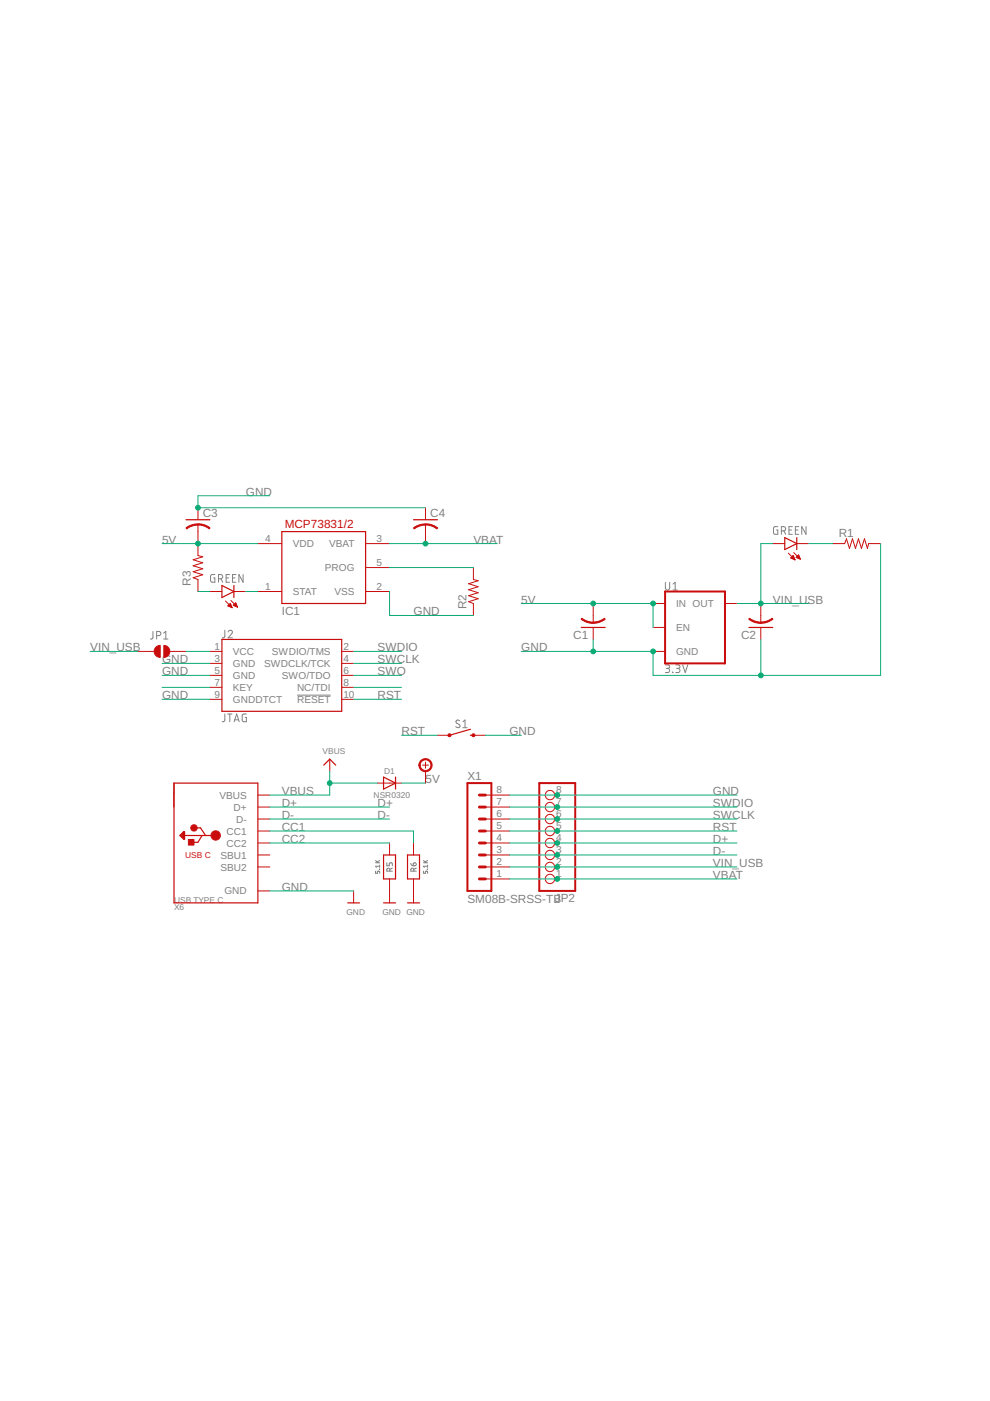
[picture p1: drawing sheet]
<svg xmlns="http://www.w3.org/2000/svg" width="210mm" height="297mm" viewBox="0 0 210 297" stroke-linecap="round" stroke-linejoin="round" font-family="sans-serif">
<g fill="none" stroke="#808080" stroke-width=".21">
<path d="M164.9 111.7h-.7l-.2 .2v1l.2 .4h.7v-.9h-.3M165.7 112.6h.4a.46 .46 0 0 0 .5-.5 .46 .46 0 0 0-.5-.4h-.4v1.6M166.2 112.6l.4 .7M167.3 112.4h.5M168 111.7h-.7v1.6h.7M168.6 112.4h.6M169.4 111.7h-.8v1.6h.8M170.9 111.7v1.6l-.9-1.6v1.6M32.4 133.9v1.4l-.5 .2M33.2 134.8h.5a.44 .44 0 0 0 .4-.5 .44 .44 0 0 0-.4-.4h-.5v1.6M34.7 135.5h.9M34.7 134.2l.5-.3v1.6"/>
<path d="M45.6 121.8h-.7l-.2 .2v1.3l.9 .1v-.9h-.3M46.3 122.7h.5a.46 .46 0 0 0 .4-.4 .46 .46 0 0 0-.4-.5h-.5v1.6M46.9 122.7l.3 .7M47.7 133.6l-.1 1.4-.5 .2M47.9 122.5h.6M48.4 134a.45 .45 0 0 1 .6-.4 .45 .45 0 0 1 .1 .7l-.7 .9h.9M48.7 121.8h-.8v1.6h.8M49.3 122.5h.5M50 121.8h-.7v1.6h.7M51.5 121.8v1.6l-.8-1.6v1.6M141.1 123.5v1.1a.46 .46 0 0 0 .4 .5 .46 .46 0 0 0 .5-.5v-1.1M142.7 123.8l.5-.3v1.6"/>
<path d="M142.7 125.1h.9M47.7 151.4l-.1 1.4-.5 .2M48.3 151.4h.9M48.7 151.4v1.6M49.6 153l.6-1.6 .5 1.6M49.8 152.6h.8M52.2 151.4h-.5l-.3 .2v1.1l.2 .3h.6v-.9h-.2M63 147.4h7.1M97.5 152.8l-.5-.1-.3 .3 .1 .2 .5 .4a.38 .38 0 0 1 .2 .5 .38 .38 0 0 1-.5 .2l-.4-.2M98.1 153l.5-.3v1.6M98.1 154.3h.9M141.1 141h.5a.37 .37 0 0 1 .4 .3 .37 .37 0 0 1-.4 .4h-.3"/>
<path d="M141.5 141.7a.44 .44 0 0 1 .5 .5 .44 .44 0 0 1-.5 .4h-.4M142.6 142.5l.1 .1zM143.3 141h.5a.37 .37 0 0 1 .4 .3 .37 .37 0 0 1-.4 .4h-.4M143.7 141.7a.44 .44 0 0 1 .5 .5 .44 .44 0 0 1-.5 .4h-.4M144.7 141l.6 1.6 .5-1.6M79.6 184.7v.5h.4v-.4l.2-.1 .3 .1v.4M79.6 182.9h.9M79.6 182.5l.6 .4M80.5 184.3h.1M80.5 183.4v.5M80.5 183.7h-.9l.2 .2M80.5 182.5l-.5 .2"/>
<path d="M82 182.9v.7h.5v-.4a.34 .34 0 0 1 .4-.3 .34 .34 0 0 1 .3 .3v.4M82.7 184.7l-.2-.6h-.2l-.3 .1v.5h1.2M83.2 184l-.5 .3M87.1 183l.1 .4 .4 .2M87.7 183a.33 .33 0 0 1 .5 .1 .33 .33 0 0 1-.3 .5h-.3zM87.7 184.7l-.1-.6h-.2l-.3 .1v.5h1.2M88.3 184l-.6 .3M89.8 184.7v.5h.4v-.4l.2-.1 .2 .1 .1 .4M89.8 182.9h.9M89.8 182.5l.5 .4M90.6 184.3h.1M90.7 183.7h-.9l.2 .2"/>
<path d="M90.7 183.4v.5M90.7 184.3h.1M90.7 182.5l-.6 .2"/>
</g>
<g fill="none" stroke="#c90d0c" stroke-width=".25">
<path d="M39.4 110.2h5.1M59.8 112.7h17.7v15.3h-17.7zM87.7 110.2h5.1M166.4 114l2.5 1.3-2.5 1.2zM168.9 114v2.5M47.1 124.1l2.5 1.3-2.5 1.3zM47.1 135.6h25.4v15.2h-25.4zM49.6 124.1v2.6M123.2 133h5.1M158.8 133h5.1M99.7 155.9h.7M99.7 154.6l-4.4 1.3"/>
<path d="M36.9 166v5.1M36.9 166h17.8v25.4h-17.8zM38.3 177.1l.4-.4v.8l-.2-.4M38.9 176.3h.2v1.6h-.2l-.8-.8zM38.9 176.3v1.4M39.1 177.1h6.6M41.5 175.5h1l1.1 1.6M42.8 177.1l-.8 1.5h-1.2M68.6 162.2l1.3-1.2 1.3 1.2M81.3 164.8l2.6 1.2-2.6 1.3zM83.9 164.8v2.5M73.7 191.4h2.5"/>
<path d="M81.3 191.4h2.6M81.3 181.3h2.6v5.1h-2.6zM86.4 191.4h2.5M86.4 181.3h2.5v5.1h-2.5z"/>
</g>
<g fill="#c90d0c" stroke="#c90d0c" stroke-width=".21">
<path d="M89.2 161.3a1.4 1.4 0 0 1 2.2 .2 1.4 1.4 0 0 1-.8 2.1 1.4 1.4 0 0 1-1.8-1.4h.3a1.15 1.15 0 0 1 1.6-1 1.15 1.15 0 0 1 .3 1.9 1.15 1.15 0 0 1-1.9-.6v-.3h-.3z" fill-rule="evenodd"/>
<path d="M123.4 131.1l1.3 .7 1.1 .1v.3l-1.4-.2-1.2-.7z" fill-rule="evenodd"/>
<path d="M125.8 131.9l1-.1 1.4-.7 .1 .2-.7 .4-1 .4h-.8z" fill-rule="evenodd"/>
<path d="M158.9 131.1l1.4 .7 1 .1v.3l-1.3-.2-1.3-.7z" fill-rule="evenodd"/>
<path d="M161.3 131.9l1-.1 1.4-.7 .2 .2-.7 .4-1.1 .4h-.8z" fill-rule="evenodd"/>
<path d="M42 111.1l1.3 .2 1.2 .6-.1 .2-.9-.5-1.5-.3z" fill-rule="evenodd"/>
<path d="M39.4 111.9l1.2-.6 1.4-.2v.2l-1 .2-1.4 .6z" fill-rule="evenodd"/>
<path d="M90.2 111.1l1.4 .2 1.2 .6-.2 .2-1.4-.7-1-.1z" fill-rule="evenodd"/>
<path d="M87.7 111.9l1.2-.6 1.3-.2v.2l-1 .2-1.4 .6z" fill-rule="evenodd"/>
<path d="M34.7 136.8a1.27 1.27 0 0 1 1.3 1.3 1.27 1.27 0 0 1-1.3 1.3z" fill-rule="evenodd"/>
<path d="M33 137.3l.5-.4 .5-.1v2.6a1.26 1.26 0 0 1-1.2-.8 1.26 1.26 0 0 1 .2-1.3z" fill-rule="evenodd"/>
<circle cx="45.7" cy="177.1" r="1"/>
<circle cx="41.1" cy="175.5" r=".7"/>
<circle cx="95.3" cy="155.9" r=".33"/>
<circle cx="100.4" cy="155.9" r=".33"/>
</g>
<path d="M39.9 178h1.2v1.2h-1.2z" fill="#c90d0c" stroke="#c90d0c" stroke-width=".21"/>
<g fill="none" stroke="#c90d0c" stroke-width=".21">
<path d="M42 107.7v2.5M42 111.2v6.6l1 .2-2 .7 2 .6-2 .7 2 .6-2 .6 2 .7-2 .6 1 .4v2.5M54.7 115.3h5.1M77.5 115.3h5.1M90.2 107.7v2.5M90.2 111.2v4.1M163.9 115.3h2.5M167.2 117.3l1.4 1.4M167.7 118.3l.5-.5 .4 .9zM167.7 118.3h.7M167.8 118.2h.6M167.9 118.1h.4"/>
<path d="M168 118.4h.5M168 118h.3M168.1 117.8h.1M168.3 118.6h.2M168.3 117.2l1.4 1.4M168.8 118.2l.5-.5 .4 .9zM168.9 118.2h.6M168.9 118.1h.6M168.9 115.3h2.6M169 118h.4M169.1 118.3h.5M169.1 117.8h.3"/>
<path d="M169.3 117.7h.1M169.4 118.4h.3M176.6 115.3h2.5l.4-1.1 .6 2.1 .6-2.1 .7 2.1 .6-2.1 .6 2.1 .7-2.1 .6 2.1 .3-1h2.5M29.3 138.1h3.4M36 138.1h3.4M44.5 138.1h2.6M44.5 125.4h2.6M47.8 127.4l1.4 1.4M48.3 128.5l.9 .3M48.3 128.5h.7M48.5 128.3h.5M48.6 128.6h.5"/>
<path d="M48.6 128.2h.3M48.7 128.1h.2M48.8 128h.1M48.8 128l-.5 .5M48.8 128l.4 .8M48.9 128.7h.2M49 127.3l1.4 1.4M49.1 128.8h.1M49.5 128.3h.7M49.5 128.3l.9 .4M49.6 125.4h2.5M49.6 128.2h.5"/>
<path d="M49.7 128.1h.4M49.7 128.5h.5M49.8 128h.2M50 127.8h.1M50 127.8l-.5 .5M50 127.8l.4 .9M50 128.6h.3M50.3 128.7h.1M54.7 125.4h5.1M72.5 138.1h2.5M77.5 125.4h5.1M77.5 120.3h5.1"/>
<path d="M100.4 120.3v2.6l1 .2-2 .7 2 .6-2 .6 2 .7-2 .6 2 .6-2 .7 1 .4v2.5M125.8 128v4M125.8 133v2.6M138.5 138.1h2.5M138.5 128h2.5M138.5 133h2.5M153.7 128h2.6M161.3 128v4M161.3 133v2.6M44.5 140.7h2.6M44.5 143.2h2.6M44.5 145.7h2.6"/>
<path d="M44.5 148.3h2.6M72.5 140.7h2.5M72.5 143.2h2.5M72.5 145.7h2.5M72.5 148.3h2.5M92.8 155.9h2.5M100.4 155.9h2.5M54.7 171.1h2.5M54.7 173.7h2.5M54.7 168.6h2.5M54.7 176.2h2.5M54.7 178.7h2.5"/>
<path d="M69.9 161v2.5M80.1 166h5M82.6 178.7v2.6M87.7 178.7v2.6M89.6 162.2h1.2M90.2 161.6v1.3M90.2 163.5v2.5M102.9 171.1h5.1M102.9 173.7h5.1M102.9 168.6h5.1M102.9 176.2h5.1M102.9 178.7h5.1"/>
<path d="M117.6 171.1h.6M117.6 173.7h.6M117.6 168.6h.6M117.6 176.2h.6M117.6 178.7h.6M54.7 188.9h2.5M54.7 181.3h2.5M54.7 183.8h2.5M75 188.9v2.5M82.6 186.4v5M87.7 186.4v5M102.9 181.3h5.1"/>
<path d="M102.9 183.8h5.1M102.9 186.4h5.1M117.6 181.3h.6M117.6 183.8h.6M117.6 186.4h.6"/>
<circle cx="116.6" cy="168.6" r=".99"/>
<circle cx="116.6" cy="171.1" r=".99"/>
<circle cx="116.6" cy="173.7" r=".99"/>
<circle cx="116.6" cy="178.7" r=".99"/>
<circle cx="116.6" cy="176.2" r=".99"/>
<circle cx="116.6" cy="183.8" r=".99"/>
<circle cx="116.6" cy="181.3" r=".99"/>
<circle cx="116.6" cy="186.4" r=".99"/>
</g>
<path d="M141 125.4h12.7v15.3h-12.7zM99.1 166h5.1v22.9h-5.1zM114.3 166h7.7v22.9h-7.7z" fill="none" stroke="#c90d0c" stroke-width=".42"/>
<path d="M101.6 176.2h1.3M101.6 178.7h1.3M101.6 168.6h1.3M101.6 171.1h1.3M101.6 173.7h1.3M101.6 181.3h1.3M101.6 183.8h1.3M101.6 186.4h1.3" fill="none" stroke="#c90d0c" stroke-width=".61"/>
<g fill="none" stroke="#0dab76" stroke-width=".21">
<path d="M34.4 115.3h20.3M57.2 105.1h-15.2v2.6h48.2M82.6 115.3h22.9M163.9 115.3h-2.6v12.7M171.5 115.3h5.1M186.7 115.3v27.9h-48.2v-5.1h-28M19.1 138.1h10.2M39.4 138.1h5.1M42 125.4h2.5M52.1 125.4h2.6M75 138.1h10.1M82.6 125.4v5.1h17.8"/>
<path d="M82.6 120.3h17.8M110.5 128h28v5M125.8 135.6v2.5M156.3 128h15.2M161.3 135.6v7.6M34.4 140.7h10.1M34.4 143.2h10.1M34.4 148.3h10.1M34.4 145.7h10.1M75 140.7h10.1M75 143.2h10.1M75 148.3h10.1"/>
<path d="M75 145.7h10.1M85.1 155.9h7.7M102.9 155.9h7.6M57.2 171.1h25.4M57.2 178.7h25.4M57.2 173.7h25.4M57.2 176.2h30.5v2.5M69.9 163.5v5.1h-12.7M69.9 166h10.2M85.1 166h5.1M108 168.6h48.3M108 171.1h48.3"/>
<path d="M108 178.7h48.3M108 173.7h48.3M108 176.2h48.3M57.2 188.9h17.8M108 181.3h48.3M108 183.8h48.3M108 186.4h48.3"/>
</g>
<g fill="#0dab76" stroke="#0dab76" stroke-width=".21">
<circle cx="118.2" cy="168.6" r=".51"/>
<circle cx="125.8" cy="138.1" r=".51"/>
<circle cx="138.5" cy="138.1" r=".51"/>
<circle cx="161.3" cy="143.2" r=".51"/>
<circle cx="42" cy="107.7" r=".51"/>
<circle cx="118.2" cy="178.7" r=".51"/>
<circle cx="118.2" cy="181.3" r=".51"/>
<circle cx="69.9" cy="166" r=".51"/>
<circle cx="118.2" cy="171.1" r=".51"/>
<circle cx="118.2" cy="173.7" r=".51"/>
<circle cx="118.2" cy="176.2" r=".51"/>
<circle cx="118.2" cy="183.8" r=".51"/>
<circle cx="161.3" cy="128" r=".51"/>
<circle cx="138.5" cy="128" r=".51"/>
<circle cx="125.8" cy="128" r=".51"/>
<circle cx="42" cy="115.3" r=".51"/>
<circle cx="118.2" cy="186.4" r=".51"/>
<circle cx="90.2" cy="115.3" r=".51"/>
</g>
<g font-size="2.5" fill="#808080">
<text x="52.1" y="105.1">GND</text>
<text x="43" y="109.5">C3</text>
<text x="91.2" y="109.5">C4</text>
<text x="177.8" y="113.8">R1</text>
<text x="34.4" y="115.3">5V</text>
<text x="100.4" y="115.3">VBAT</text>
<text x="40.5" y="124.1" transform="rotate(-90 40.5 124.1)">R3</text>
<text x="59.7" y="130.5">IC1</text>
<text x="87.7" y="130.5">GND</text>
<text x="98.9" y="129.2" transform="rotate(-90 98.9 129.2)">R2</text>
<text x="110.5" y="128">5V</text>
<text x="163.9" y="128">VIN_USB</text>
<text x="121.6" y="135.4">C1</text>
<text x="157.1" y="135.4">C2</text>
<text x="19.1" y="138.1">VIN_USB</text>
<text x="34.4" y="140.7">GND</text>
<text x="34.4" y="143.2">GND</text>
<text x="80.1" y="138.1">SWDIO</text>
<text x="80.1" y="140.7">SWCLK</text>
<text x="80.1" y="143.2">SWO</text>
<text x="110.5" y="138.1">GND</text>
<text x="34.4" y="148.3">GND</text>
<text x="80.1" y="148.3">RST</text>
<text x="85.1" y="155.9">RST</text>
<text x="108" y="155.9">GND</text>
<text x="90.2" y="166">5V</text>
<text x="99.1" y="165.3">X1</text>
<text x="59.7" y="171.1">D+</text>
<text x="59.7" y="173.7">D-</text>
<text x="59.7" y="168.6">VBUS</text>
<text x="80.1" y="171.1">D+</text>
<text x="80.1" y="173.7">D-</text>
<text x="151.2" y="168.6">GND</text>
<text x="151.2" y="171.1">SWDIO</text>
<text x="151.2" y="173.7">SWCLK</text>
<text x="59.7" y="176.2">CC1</text>
<text x="59.7" y="178.7">CC2</text>
<text x="151.2" y="178.7">D+</text>
<text x="151.2" y="176.2">RST</text>
<text x="151.2" y="181.3">D-</text>
<text x="151.2" y="183.8">VIN_USB</text>
<text x="59.7" y="188.9">GND</text>
<text x="99.1" y="191.4">SM08B-SRSS-TB</text>
<text x="117.6" y="191.3">JP2</text>
<text x="151.2" y="186.3">VBAT</text>
</g>
<text font-size="2.5" fill="#c90d0c" x="60.4" y="112">MCP73831/2</text>
<g font-size="2.1" fill="#808080">
<text x="56.2" y="114.9">4</text>
<text x="62.1" y="116">VDD</text>
<text x="69.8" y="116">VBAT</text>
<text x="79.9" y="114.9">3</text>
<text x="79.9" y="120">5</text>
<text x="56.2" y="125.1">1</text>
<text x="68.9" y="121.1">PROG</text>
<text x="79.9" y="125.1">2</text>
<text x="62.1" y="126.2">STAT</text>
<text x="70.9" y="126.2">VSS</text>
<text x="143.3" y="128.7">IN OUT</text>
<text x="45.5" y="137.8">1</text>
<text x="72.8" y="137.8">2</text>
<text x="143.3" y="133.8">EN</text>
<text x="45.5" y="140.3">3</text>
<text x="45.5" y="142.8">5</text>
<text x="49.4" y="138.9">VCC</text>
<text x="49.4" y="141.4">GND</text>
<text x="49.4" y="144">GND</text>
<text x="56" y="141.4">SWDCLK/TCK</text>
<text x="57.7" y="138.9">SWDIO/TMS</text>
<text x="59.8" y="144">SWO/TDO</text>
<text x="72.8" y="142.8">6</text>
<text x="72.8" y="140.3">4</text>
<text x="143.3" y="138.9">GND</text>
<text x="45.5" y="145.4">7</text>
<text x="45.5" y="147.9">9</text>
<text x="49.4" y="146.5">KEY</text>
<text x="49.4" y="149">GNDDTCT</text>
<text x="63" y="146.5">NC/TDI</text>
<text x="63" y="149">RESET</text>
<text x="72.8" y="147.9">10</text>
<text x="72.8" y="145.4">8</text>
<text x="46.5" y="169.3">VBUS</text>
<text x="49.5" y="171.9">D+</text>
<text x="105.3" y="173.3">6</text>
<text x="105.3" y="170.8">7</text>
<text x="105.3" y="168.2">8</text>
<text x="117.9" y="173.3">6</text>
<text x="117.9" y="170.8">7</text>
<text x="117.9" y="168.2">8</text>
<text x="48.1" y="177">CC1</text>
<text x="48.1" y="179.5">CC2</text>
<text x="50.1" y="174.4">D-</text>
<text x="105.3" y="178.4">4</text>
<text x="105.3" y="175.8">5</text>
<text x="117.9" y="178.4">4</text>
<text x="117.9" y="175.8">5</text>
<text x="46.8" y="182">SBU1</text>
<text x="46.8" y="184.6">SBU2</text>
<text x="105.3" y="186">1</text>
<text x="105.3" y="183.5">2</text>
<text x="105.3" y="180.9">3</text>
<text x="117.9" y="186">1</text>
<text x="117.9" y="183.5">2</text>
<text x="117.9" y="180.9">3</text>
<text x="47.6" y="189.7">GND</text>
</g>
<g font-size="1.8" fill="#808080">
<text x="68.4" y="159.9">VBUS</text>
<text x="81.5" y="164.1">D1</text>
<text x="79.2" y="169.2">NSR0320</text>
<text x="36.9" y="191.4">USB TYPE C</text>
<text x="36.9" y="193">X6</text>
<text x="73.5" y="194">GND</text>
<text x="81.1" y="194">GND GND</text>
</g>
<text font-size="1.8" fill="#c90d0c" x="39.3" y="181.9">USB C</text>
</svg>
